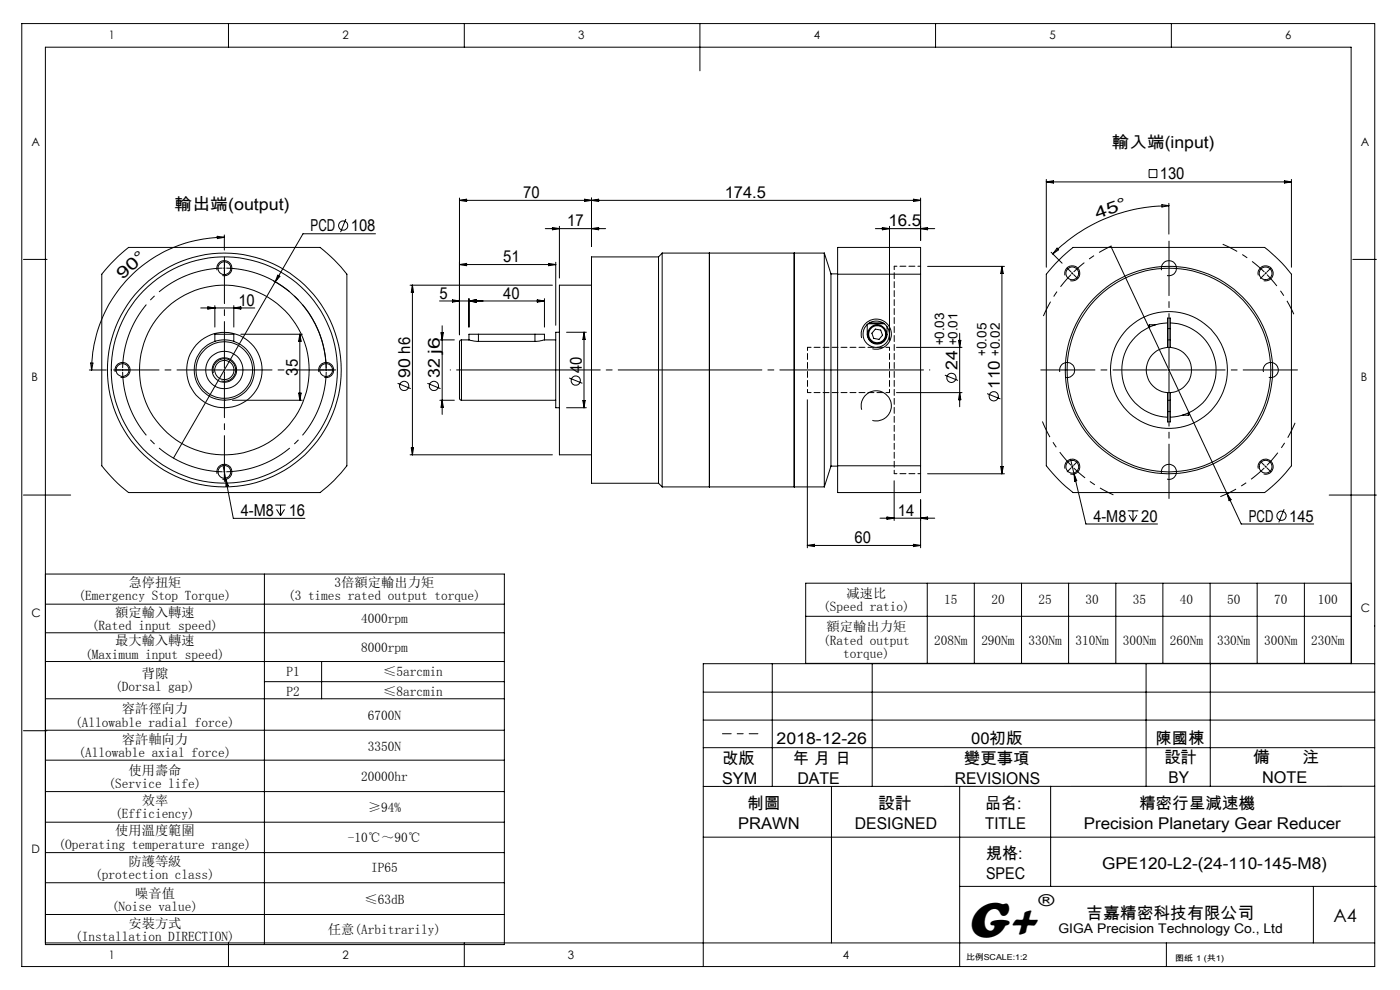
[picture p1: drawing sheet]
<svg xmlns="http://www.w3.org/2000/svg" width="297mm" height="210mm" viewBox="0 0 297 210" stroke-linecap="round" stroke-linejoin="round" font-family="sans-serif">
<g fill="none" stroke="#000" stroke-width=".21">
<path d="M4.6 5h287v200h-287zM48.5 5v5M98.5 5v5M148.5 5v10M198.5 5v5M248.5 5v5M222 38.1v18.6M222 38.6h52M222 38.6l1.5-.3v.5zM243.8 36h1.6v1.7h-1.6zM272.5 38.3l1.5 .3-1.5 .2zM274 38.1v18.6"/>
<path d="M5 55h5M23.6 55.9l3.7-3.4h40.6a32.5 32.5 0 0 1 5.7 5.7v40.6a29.5 29.5 0 0 1-5.7 5.7h-40.6a32.5 32.5 0 0 1-5.7-5.7v-40.6zM46 57.3a1.6 1.6 0 0 1 1.4-2 1.6 1.6 0 0 1 1.8 1.7 1.6 1.6 0 0 1-2 1.4M46.1 50.1l1.5 .2-1.5 .3zM47.4 56.9h.4M47.6 50.3a28.2 28.2 0 0 0-28.2 28.2M47.6 49.8v3.2M47.6 56.7v.4M58 59.5a21.6 21.6 0 0 1 11.2 19.1M58.9 58.4l.5 .2-1 1.2zM73.4 46.5l-1.2 2.7M79.7 49.6h-15.4l-27.5 47.6"/>
<path d="M97.5 42v29M97.5 56.1h20.4M97.5 56.1l1.5-.2v.5zM97.5 42.5l1.5-.2v.4zM97.5 42.5h97.8M115.7 48.5h12.8M116.4 55.9l1.5 .2-1.5 .3zM117.2 48.3l1.5 .2-1.5 .2zM117.9 55.6v13.4M118.7 48v11M124 42.3l1.5 .2-1.5 .2zM125.5 42v10.2"/>
<path d="M125.5 48.5l1.5-.2v.4zM125.5 42.5l1.5-.2v.4zM139.7 54.5v48M139.7 54.5h-14.2v48h14.2M140.5 53.7v49.6M140.5 53.7h34.4M140.5 53.7l-.8 .8M150.5 53.7v49.6M168.5 53.7v49.6zM174.9 53.7v49.6M174.9 53.7l1.4 4.4M176.3 58.1v40.8"/>
<path d="M176.3 58.1h1.4M177.7 58.2v-5.7h17.6v5.7M177.7 58.2h17.6M177.7 58.2v40.6M185.7 48.5h12.6M187.2 48.3l1.5 .2-1.5 .2zM188.7 48v24.2M193.8 42.3l1.5 .2-1.5 .2zM195.3 42v9M195.3 58.2v40.6M195.3 48.5l1.5-.2v.4zM196.8 56.5h16.3"/>
<path d="M212.5 56.5v44M212.5 56.5l.3 1.5h-.5zM223 53.5l2.3 2.3M223.9 55.9l3.7-3.4h40.7a32.5 32.5 0 0 1 5.7 5.7v40.6a29.5 29.5 0 0 1-5.7 5.7h-40.7a32.5 32.5 0 0 1-5.6-5.7v-40.6zM224.3 52.6l.3 .4-1.3 .9zM225.9 58.4a1.6 1.6 0 0 1 1.4-2 1.6 1.6 0 0 1 1.8 1.7 1.6 1.6 0 0 1-2.1 1.4M227.3 57.8l.3 .3M227.6 57.8l-.3 .3M235.7 52.2l27.6 59h15.4M246.4 57.3a1.6 1.6 0 0 1 1.4-2 1.6 1.6 0 0 1 1.8 1.7 1.6 1.6 0 0 1-2 1.4M246.5 43.4l1.5 .2-1.5 .3zM248 43.6a35 35 0 0 0-24.7 10.3"/>
<path d="M248 43.1v6.6M266.9 58.4a1.6 1.6 0 0 1 1.5-2 1.6 1.6 0 0 1 1.7 1.7 1.6 1.6 0 0 1-2 1.4M287 55h5M18.9 78.5h3.6M19.2 77h.5l-.3 1.5zM24.4 78.9a1.6 1.6 0 0 1 1.5-2 1.6 1.6 0 0 1 1.7 1.7 1.6 1.6 0 0 1-2 1.4M42.6 65.3h11.4M44.1 65.1l1.5 .2-1.5 .3zM45.3 79.1a2.41 2.41 0 0 1 2.1-3 2.41 2.41 0 0 1 2.6 2.6 2.41 2.41 0 0 1-3 2.1M45.6 64.8v4.6M45.6 72.4v-1.5h4v1.5M49.6 64.8v4.6"/>
<path d="M49.6 65.3l1.5-.2v.5zM51.1 70.9h13M63.6 70.9v14M63.6 70.9l.3 1.5h-.5zM67.7 78.9a1.59 1.59 0 0 1 1.4-2 1.59 1.59 0 0 1 1.7 1.7 1.59 1.59 0 0 1-2 1.4M87 60.5h30.2M87.5 60.5v36M87.5 60.5l.2 1.5h-.5zM93.2 63.8h22.3M93.3 72.1h3.1M93.6 70.6h.5l-.3 1.5zM93.8 69.1v18.8"/>
<path d="M96 63.6l1.5 .2-1.5 .3zM97.9 72.1l-.3 .1-.1 .3v12v.2l.4 .2M97.9 72.1v12.8M97.9 72.1h1.6M99.5 63.4v6M99.5 63.8l1.5-.2v.5zM99.5 72.1l2 .3M101.5 70.9h-2v1.2M101.5 70.9h12M101.5 72.4h12M101.5 70.9v1.5M113.5 70.9h2v1.2h2.4"/>
<path d="M113.5 70.9v1.5M114 63.6l1.5 .2-1.5 .3zM115.5 72.1l-2 .3M115.5 63.4v6M118.7 70.5h-.8v16h.8M120.2 70.5h4.2M123.9 70.5v16M123.9 70.5l.2 1.5h-.5zM125.5 60.5h-6.8v36h6.8M182.8 71.7a3.2 3.2 0 0 1 2.8-4 3.2 3.2 0 0 1 3.5 3.5 3.2 3.2 0 0 1-4 2.8M184 68.8v.7a3.1 3.1 0 0 0 .9 3.2 2.21 2.21 0 0 0 2.5-.2 2.21 2.21 0 0 0 .8-2.4v-.8M184.2 68.7h3.4"/>
<path d="M184.4 68.5h2.9M185.7 69.8l1.1 .2 .4 1.1-.7 .9-1.2-.2-.3-1.1zM190.2 73.7h13.9M200.4 79.6l2.8 1.1M203.3 72.2h.5l-.2 1.5zM203.6 70.7v15.6M224.8 78.9a1.6 1.6 0 0 1 1.4-2 1.6 1.6 0 0 1 1.8 1.7 1.6 1.6 0 0 1-2 1.4M243.9 68.9l-.2 .1v.5M243.9 68.9v.5M243.9 68.9h1.3M247.7 68.5a10 10 0 0 0-9.7 10 10 10 0 0 0 9.7 10M247.7 73.7a4.8 4.8 0 0 0-4.5 4.8 4.8 4.8 0 0 0 4.5 4.8"/>
<path d="M247.7 73.7h.6M247.7 72.1h.6M247.7 69.7h.6M247.7 73.7v-6.2h.6v6.2M248.3 73.7a4.8 4.8 0 0 1 4.5 4.8 4.8 4.8 0 0 1-4.5 4.8M248.3 68.5a10 10 0 0 1 9.7 10 10 10 0 0 1-9.7 10M268 78.9a1.6 1.6 0 0 1 1.4-2 1.6 1.6 0 0 1 1.8 1.7 1.6 1.6 0 0 1-2 1.4M47.3 98.5l.6 3.2M47.6 84.9h.2M49.3 84.9h14.8M63.4 83.4h.5l-.3 1.5zM84.3 81.3l2.8 1.1"/>
<path d="M87 96.5h30.2M87.2 95h.5l-.2 1.5zM90.7 81.3l2.8 1.1M93.3 84.9h3.1M93.8 84.9l.3 1.5h-.5zM97.9 84.9h20M120.2 86.5h4.2M120.8 80.2l2.7 1.1M123.6 85h.5l-.2 1.5zM171.3 84.8v31.4M176.3 98.9l-1.4 4.4M176.3 98.9h1.4"/>
<path d="M177.7 98.8v5.7h17.6v-5.7M177.7 98.8h17.6M182.8 86.9a3.2 3.2 0 0 1 2.8-4 3.2 3.2 0 0 1 3.5 3.5 3.2 3.2 0 0 1-4 2.8M190.2 83.3h13.9M203.6 83.3l.2 1.5h-.5zM209.4 83.5l2.8 1.1M212.3 99h.5l-.3 1.5zM225.9 99.4a1.6 1.6 0 0 1 1.4-2 1.6 1.6 0 0 1 1.8 1.7 1.6 1.6 0 0 1-2.1 1.4M227.1 97.4l3.3 13.8h15.2M247.7 83.3h.6M247.7 84.9h.6M247.7 87.3h.6"/>
<path d="M247.7 83.3v6.2h.6v-6.2M250.8 88.1h1.3M252.1 87.6v.5M252.3 87.5v.4l-.2 .2M266.9 99.4a1.6 1.6 0 0 1 1.5-2 1.6 1.6 0 0 1 1.7 1.7 1.6 1.6 0 0 1-2 1.4M5 105h10M46 100.5a1.6 1.6 0 0 1 1.4-2 1.6 1.6 0 0 1 1.8 1.7 1.6 1.6 0 0 1-2 1.4M47.9 101.7l1.6 8.3h15.2M47.9 101.7l.5 1.4-.5 .1zM58.4 107.1h2.2M58.7 108l.8 1.4M59.5 107.1v2.3"/>
<path d="M60.4 108l-.9 1.4M139.7 102.5l.8 .8M140.5 103.3h34.4M171.3 115.7h24M171.3 115.7l1.5-.2v.4zM186.7 109.9h11.6M188.2 109.7l1.5 .2-1.5 .3zM189.7 102v8.4M193.8 115.5l1.5 .2-1.5 .2zM195.3 106v10.2M195.3 109.9l1.5-.2v.5zM196.8 100.5h16.3"/>
<path d="M227.9 100.6l.5 1.3-.4 .2zM239.3 108.4h2.2M239.5 109.2l.8 1.4M240.3 108.4v2.2M241.2 109.2l-.9 1.4M246.4 100.5a1.6 1.6 0 0 1 1.4-2 1.6 1.6 0 0 1 1.8 1.7 1.6 1.6 0 0 1-2 1.4M260.3 104.7l.9 1.3-.5 .2zM260.8 104.5l-.6 .3M272.4 108l-1.1 2.8M282 105h10M9.6 128.2h97.4M9.6 134.2h97.4"/>
<path d="M9.6 121.8h97.4v78.6h-97.4v-190.4h277v130.8M56.1 121.8v78.6M170.9 123.7h115.8v17h-115.8zM170.9 130.7h115.8M196.7 123.7v17M206.7 123.7v17M216.7 123.7v17M226.7 123.7v17M236.7 123.7v17M246.7 123.7v17M256.7 123.7v17M266.7 123.7v17"/>
<path d="M276.7 123.7v17M5 155h5M9.6 140.3h97.4M9.6 148.2h97.4M9.6 154.9h97.4M56.1 144.6h50.9M68.2 140.3v7.9M149.2 152.7h142.4M149.2 146.8h142.4M149.2 158.6h142.4M163.8 140.8v26M185 140.8v26"/>
<path d="M243.1 140.8v26M256.8 140.8v26M291.6 140.8h-142.4v64.2M9.6 161.2h97.4M9.6 167.9h97.4M9.6 174.4h97.4M149.2 177.6h142.4M176.4 166.8v33.2M203.6 166.8v38.2M222.9 166.8v21.2M291.6 166.8h-142.4M9.6 180.9h97.4"/>
<path d="M9.6 187.2h97.4M9.6 194h97.4M203.6 188h88.4M278.6 188v12M9.6 200h282M48.5 200v5M98.5 200v5M247.4 200v5"/>
<circle cx="47.6" cy="56.9" r="1.35"/>
<circle cx="72.8" cy="47.8" r=".97"/>
<circle cx="227.5" cy="58" r="1.35"/>
<circle cx="268.5" cy="58" r="1.36"/>
<circle cx="26" cy="78.5" r="1.36"/>
<circle cx="47.6" cy="78.5" r="6.4"/>
<circle cx="47.6" cy="78.5" r="4"/>
<circle cx="47.6" cy="78.5" r="6"/>
<circle cx="47.6" cy="78.5" r="18"/>
<circle cx="47.6" cy="78.5" r="24.8"/>
<circle cx="47.6" cy="78.5" r="24"/>
<circle cx="47.6" cy="78.5" r="2.04"/>
<circle cx="47.6" cy="78.5" r="8"/>
<circle cx="47.6" cy="78.5" r="2.6"/>
<circle cx="69.2" cy="78.5" r="1.36"/>
<circle cx="185.9" cy="70.9" r="2.8"/>
<circle cx="186.1" cy="70.9" r="2.01"/>
<circle cx="186.1" cy="70.9" r="1.8"/>
<circle cx="248" cy="78.5" r="21.6"/>
<circle cx="248" cy="78.5" r="12.4"/>
<circle cx="248" cy="78.5" r="22"/>
<circle cx="85.8" cy="81.9" r=".98"/>
<circle cx="92.1" cy="81.9" r=".98"/>
<circle cx="122.2" cy="80.7" r=".98"/>
<circle cx="201.8" cy="80.1" r=".98"/>
<circle cx="210.8" cy="84.1" r=".98"/>
<circle cx="227.5" cy="99" r="1.35"/>
<circle cx="268.5" cy="99" r="1.36"/>
<circle cx="47.6" cy="100.1" r="1.35"/>
<circle cx="271.9" cy="109.4" r=".98"/>
</g>
<path d="M227.2 58.3a29 29 0 0 0-5.9 8.7" fill="none" stroke="#000" stroke-width=".21" stroke-dasharray="30.5 1.3 1.3 1.3" stroke-dashoffset="27.1" stroke-linecap="butt"/>
<path d="M227.8 57.7a29 29 0 0 1 8-5.5" fill="none" stroke="#000" stroke-width=".21" stroke-dasharray="30.5 1.3 1.3 1.3" stroke-dashoffset="27.5" stroke-linecap="butt"/>
<path d="M268.5 58l-.1-.2M268.5 58l.1 .1M26 78.5v.2M26 78.5v-.2M69.2 78.5v-.2M69.2 78.5v.2M227.5 99l.1 .1M227.5 99l-.2-.2M268.5 99l.1-.2M268.5 99l-.1 .1M47.6 100.1h.2M47.6 100.1h-.2" fill="none" stroke="#000" stroke-width=".21" stroke-dasharray="30.5 1.3 1.3 1.3" stroke-linecap="butt"/>
<path d="M268.2 57.7a29 29 0 0 0-8.8-5.9M268.8 98.7a29 29 0 0 0 5.9-9" fill="none" stroke="#000" stroke-width=".21" stroke-dasharray="30.5 1.3 1.3 1.3" stroke-dashoffset="27" stroke-linecap="butt"/>
<path d="M268.8 58.3a29 29 0 0 1 5.7 8.4M227.8 99.3a29 29 0 0 0 8.4 5.7" fill="none" stroke="#000" stroke-width=".21" stroke-dasharray="30.5 1.3 1.3 1.3" stroke-dashoffset="27.3" stroke-linecap="butt"/>
<path d="M227.2 98.7a29 29 0 0 1-6.1-9.3M268.2 99.3a29 29 0 0 1-9.3 6.1" fill="none" stroke="#000" stroke-width=".21" stroke-dasharray="30.5 1.3 1.3 1.3" stroke-dashoffset="26.8" stroke-linecap="butt"/>
<path d="M47.2 56.9a21.6 21.6 0 0 0-21.2 21.2M26 78.9a21.6 21.6 0 0 0 21.2 21.2M69.2 78.1a21.6 21.6 0 0 0-21.2-21.2M48 100.1a21.6 21.6 0 0 0 21.2-21.2" fill="none" stroke="#000" stroke-width=".21" stroke-dasharray="30.5 1.3 1.3 1.3" stroke-dashoffset="15.8" stroke-linecap="butt"/>
<path d="M95.5 78.5h101.8" fill="none" stroke="#000" stroke-width=".21" stroke-dasharray="30.5 1.3 1.3 1.3" stroke-dashoffset="-1.3"/>
<path d="M153.3 155.6h7.5" fill="none" stroke="#000" stroke-width=".21" stroke-dasharray="30.5 1.3 1.3 1.3" stroke-dashoffset="28.6"/>
<path d="M188.7 73.7h-17.4M171.3 83.3h17.4M189.7 100.5v-44" fill="none" stroke="#000" stroke-width=".21" stroke-dasharray="1.3 .6" stroke-dashoffset=".5"/>
<path d="M195.3 56.5h-5.6M189.7 100.5h5.6" fill="none" stroke="#000" stroke-width=".21" stroke-dasharray="1.3 .6" stroke-dashoffset=".7"/>
<path d="M171.3 83.3v-9.6M188.7 83.3v-9.6" fill="none" stroke="#000" stroke-width=".21" stroke-dasharray="1.3 .6" stroke-dashoffset=".6"/>
<g fill="none" stroke="#000" stroke-width=".21" stroke-dasharray="30.5 1.3 1.3 1.3">
<path d="M47.6 56.5v-1.2M47.6 57.3v1.1M227.2 57.7l-.8-.8M227.8 58.3l.8 .8M268.2 58.3l-.8 .8M268.5 58l.1-.2M268.5 58l-.1 .1M268.8 57.7l.8-.8M25.6 78.5h-1.2M26 78.5h-.2M26 78.5h.2M26.4 78.5h1.2"/>
<path d="M47.6 78.5v-.2M47.6 78.5h-.2M47.6 78.5v.2M47.6 78.5h.2M68.8 78.5h-1.2M69.2 78.5h.2M69.2 78.5h-.2M69.6 78.5h1.2M248 78.5v-.2M248 78.5h-.2M248 78.5v.2M248 78.5h.2"/>
<path d="M47.6 99.7v-1.2M227.2 99.3l-.8 .8M227.5 99l-.2 .1M227.5 99l.1-.2M227.8 98.7l.8-.8M268.2 98.7l-.8-.8M268.5 99l.1 .1M268.5 99l-.1-.2M268.8 99.3l.8 .8M47.6 100.1v.2M47.6 100.1v-.2M47.6 100.5v1.1"/>
</g>
<path d="M248 78.1v-27" fill="none" stroke="#000" stroke-width=".21" stroke-dasharray="30.5 1.3 1.3 1.3" stroke-dashoffset="18.9"/>
<path d="M247.6 78.5h-26.8M248 78.9v26.8M248.4 78.5h26.9" fill="none" stroke="#000" stroke-width=".21" stroke-dasharray="30.5 1.3 1.3 1.3" stroke-dashoffset="19"/>
<path d="M47.6 78.1v-23.6" fill="none" stroke="#000" stroke-width=".21" stroke-dasharray="30.5 1.3 1.3 1.3" stroke-dashoffset="20.6"/>
<path d="M47.2 78.5h-23.1M47.6 78.9v23.2M48 78.5h23.2" fill="none" stroke="#000" stroke-width=".21" stroke-dasharray="30.5 1.3 1.3 1.3" stroke-dashoffset="20.8"/>
<text font-size="11" x="205.1" y="198.7">G+</text>
<text font-size="3.9" x="282.9" y="195.5">A4</text>
<g font-size="3.5">
<text x="235.9" y="31.4">輸入端(input)</text>
<text x="111" y="42">70</text>
<text x="153.7" y="42">174.5</text>
<text x="246" y="38.1">130</text>
<text x="37" y="44.5">輸出端(output)</text>
<text x="232.7" y="46.4" transform="rotate(-20 232.7 46.4)">4 5 °</text>
<text x="65.9" y="49.1">PCD</text>
<text x="74.4" y="49.1">108</text>
<text x="120.3" y="48">17</text>
<text x="188.5" y="48">16.5</text>
<text x="26" y="59.4" transform="rotate(-42 26 59.4)">9 0 °</text>
<text x="106.8" y="55.6">51</text>
<text x="50.6" y="64.8">10</text>
<text x="93.2" y="63.3">5</text>
<text x="106.8" y="63.3">40</text>
<text x="63.1" y="79.7" transform="rotate(-90 63.1 79.7)">35</text>
<text x="87" y="80.2" transform="rotate(-90 87 80.2)">90 h6</text>
<text x="93.3" y="80.2" transform="rotate(-90 93.3 80.2)">32 j6</text>
<text x="123.4" y="79.1" transform="rotate(-90 123.4 79.1)">40</text>
<text x="203.1" y="78.5" transform="rotate(-90 203.1 78.5)">24</text>
<text x="212.1" y="82.4" transform="rotate(-90 212.1 82.4)">110</text>
<text x="51.1" y="109.4">4-M8</text>
<text x="61.2" y="109.4">16</text>
<text x="190.5" y="109.4">14</text>
<text x="232" y="110.6">4-M8</text>
<text x="242.1" y="110.6">20</text>
<text x="264.9" y="110.6">PCD</text>
<text x="273.5" y="110.6">145</text>
<text x="181.3" y="115.2">60</text>
<text x="220.3" y="192.2">®</text>
<text x="230.5" y="194.8">吉嘉精密科技有限公司</text>
</g>
<g font-size="3.4">
<text x="164.8" y="157.8">2018-12-26</text>
<text x="206" y="157.8">00初版</text>
<text x="245.2" y="157.8">陳國棟</text>
<text x="247" y="161.8">設計</text>
<text x="265.8" y="161.8">備</text>
<text x="276.3" y="161.8">注</text>
<text x="153.2" y="162.1">改版</text>
<text x="153.2" y="166.4">SYM</text>
<text x="168.2" y="162.1">年 月 日</text>
<text x="169.2" y="166.4">DATE</text>
<text x="202.6" y="166.4">REVISIONS</text>
<text x="204.5" y="162.1">變更事項</text>
<text x="247.9" y="166.1">BY</text>
<text x="267.7" y="166.1">NOTE</text>
<text x="158.5" y="171.6">制圖</text>
<text x="186.3" y="171.6">設計</text>
<text x="209" y="171.6">品名:</text>
<text x="241.6" y="171.6">精密行星減速機</text>
<text x="156.6" y="175.9">PRAWN</text>
<text x="181.4" y="175.9">DESIGNED</text>
<text x="209" y="175.9">TITLE</text>
<text x="229.9" y="175.9">Precision Planetary Gear Reducer</text>
<text x="209.2" y="182.2">規格:</text>
<text x="233.8" y="184.4">GPE120-L2-(24-110-145-M8)</text>
<text x="209.2" y="186.5">SPEC</text>
</g>
<g font-size="2.8">
<text x="200.3" y="73.3" transform="rotate(-90 200.3 73.3)">+0.03</text>
<text x="203.1" y="73.3" transform="rotate(-90 203.1 73.3)">+0.01</text>
<text x="209.3" y="75.4" transform="rotate(-90 209.3 75.4)">+0.05</text>
<text x="212.1" y="75.4" transform="rotate(-90 212.1 75.4)">+0.02</text>
<text x="27.2" y="124.6">急停扭矩</text>
<text x="71" y="124.6">3倍額定輸出力矩</text>
<text x="16.7" y="127.4">(Emergency Stop Torque)</text>
<text x="24.4" y="130.8">額定輸入轉速</text>
<text x="61.1" y="127.4">(3 times rated output torque)</text>
<text x="174.6" y="129.6">(Speed ratio)</text>
<text x="179.6" y="126.8">减速比</text>
<text x="200.3" y="128.2">15</text>
<text x="210.3" y="128.2">20</text>
<text x="220.3" y="128.2">25</text>
<text x="230.3" y="128.2">30</text>
<text x="240.3" y="128.2">35</text>
<text x="250.3" y="128.2">40</text>
<text x="260.3" y="128.2">50</text>
<text x="270.3" y="128.2">70</text>
<text x="279.6" y="128.2">100</text>
<text x="19.5" y="133.6">(Rated input speed)</text>
<text x="24.4" y="136.9">最大輸入轉速</text>
<text x="76.6" y="132.2">4000rpm</text>
<text x="174.6" y="136.7">(Rated output</text>
<text x="175.3" y="133.9">額定輸出力矩</text>
<text x="198.2" y="136.7">208Nm</text>
<text x="208.2" y="136.7">290Nm</text>
<text x="218.2" y="136.7">330Nm</text>
<text x="228.2" y="136.7">310Nm</text>
<text x="238.2" y="136.7">300Nm</text>
<text x="248.2" y="136.7">260Nm</text>
<text x="258.2" y="136.7">330Nm</text>
<text x="268.2" y="136.7">300Nm</text>
<text x="278.2" y="136.7">230Nm</text>
<text x="18.1" y="139.7">(Maximum input speed)</text>
<text x="30.1" y="143.9">背隙</text>
<text x="60.8" y="143.5">P1</text>
<text x="76.6" y="138.3">8000rpm</text>
<text x="81.3" y="143.5">≤5arcmin</text>
<text x="178.9" y="139.5">torque)</text>
<text x="24.4" y="146.7">(Dorsal gap)</text>
<text x="60.8" y="147.6">P2</text>
<text x="81.3" y="147.6">≤8arcmin</text>
<text x="16" y="154.1">(Allowable radial force)</text>
<text x="25.8" y="151.3">容許徑向力</text>
<text x="78" y="152.7">6700N</text>
<text x="16.7" y="160.7">(Allowable axial force)</text>
<text x="25.8" y="157.8">容許軸向力</text>
<text x="78" y="159.2">3350N</text>
<text x="23" y="167.2">(Service life)</text>
<text x="27.2" y="164.4">使用壽命</text>
<text x="76.6" y="165.8">20000hr</text>
<text x="24.4" y="173.6">(Efficiency)</text>
<text x="30.1" y="170.7">效率</text>
<text x="78" y="172.2">≥94%</text>
<text x="24.4" y="177.2">使用溫度範圍</text>
<text x="73.8" y="178.6">-10℃～90℃</text>
<text x="12.4" y="180">(Operating temperature range)</text>
<text x="27.2" y="183.6">防護等級</text>
<text x="78.7" y="185.1">IP65</text>
<text x="20.2" y="186.5">(protection class)</text>
<text x="28.7" y="190.4">噪音值</text>
<text x="77.3" y="191.8">≤63dB</text>
<text x="23.7" y="193.2">(Noise value)</text>
<text x="27.2" y="196.8">安裝方式</text>
<text x="224.5" y="197.8">GIGA Precision Technology Co., Ltd</text>
<text x="16" y="199.6">(Installation DIRECTION)</text>
<text x="69.6" y="198.2">任意(Arbitrarily)</text>
</g>
<g font-size="2.5">
<text x="23.1" y="8.4">1</text>
<text x="72.7" y="8.4">2</text>
<text x="122.7" y="8.4">3</text>
<text x="172.7" y="8.4">4</text>
<text x="222.7" y="8.4">5</text>
<text x="272.7" y="8.4">6</text>
<text x="6.7" y="30.9">A</text>
<text x="288.7" y="30.9">A</text>
<text x="6.7" y="80.9">B</text>
<text x="288.7" y="80.9">B</text>
<text x="6.7" y="130.9">C</text>
<text x="288.7" y="129.9">C</text>
<text x="6.7" y="180.9">D</text>
<text x="23.1" y="203.4">1</text>
<text x="72.7" y="203.4">2</text>
<text x="120.5" y="203.4">3</text>
<text x="178.8" y="203.4">4</text>
</g>
<g font-size="1.7">
<text x="204.9" y="203.7">比例SCALE:1:2</text>
<text x="249.3" y="203.8">图纸 1 (共1)</text>
</g>
</svg>
